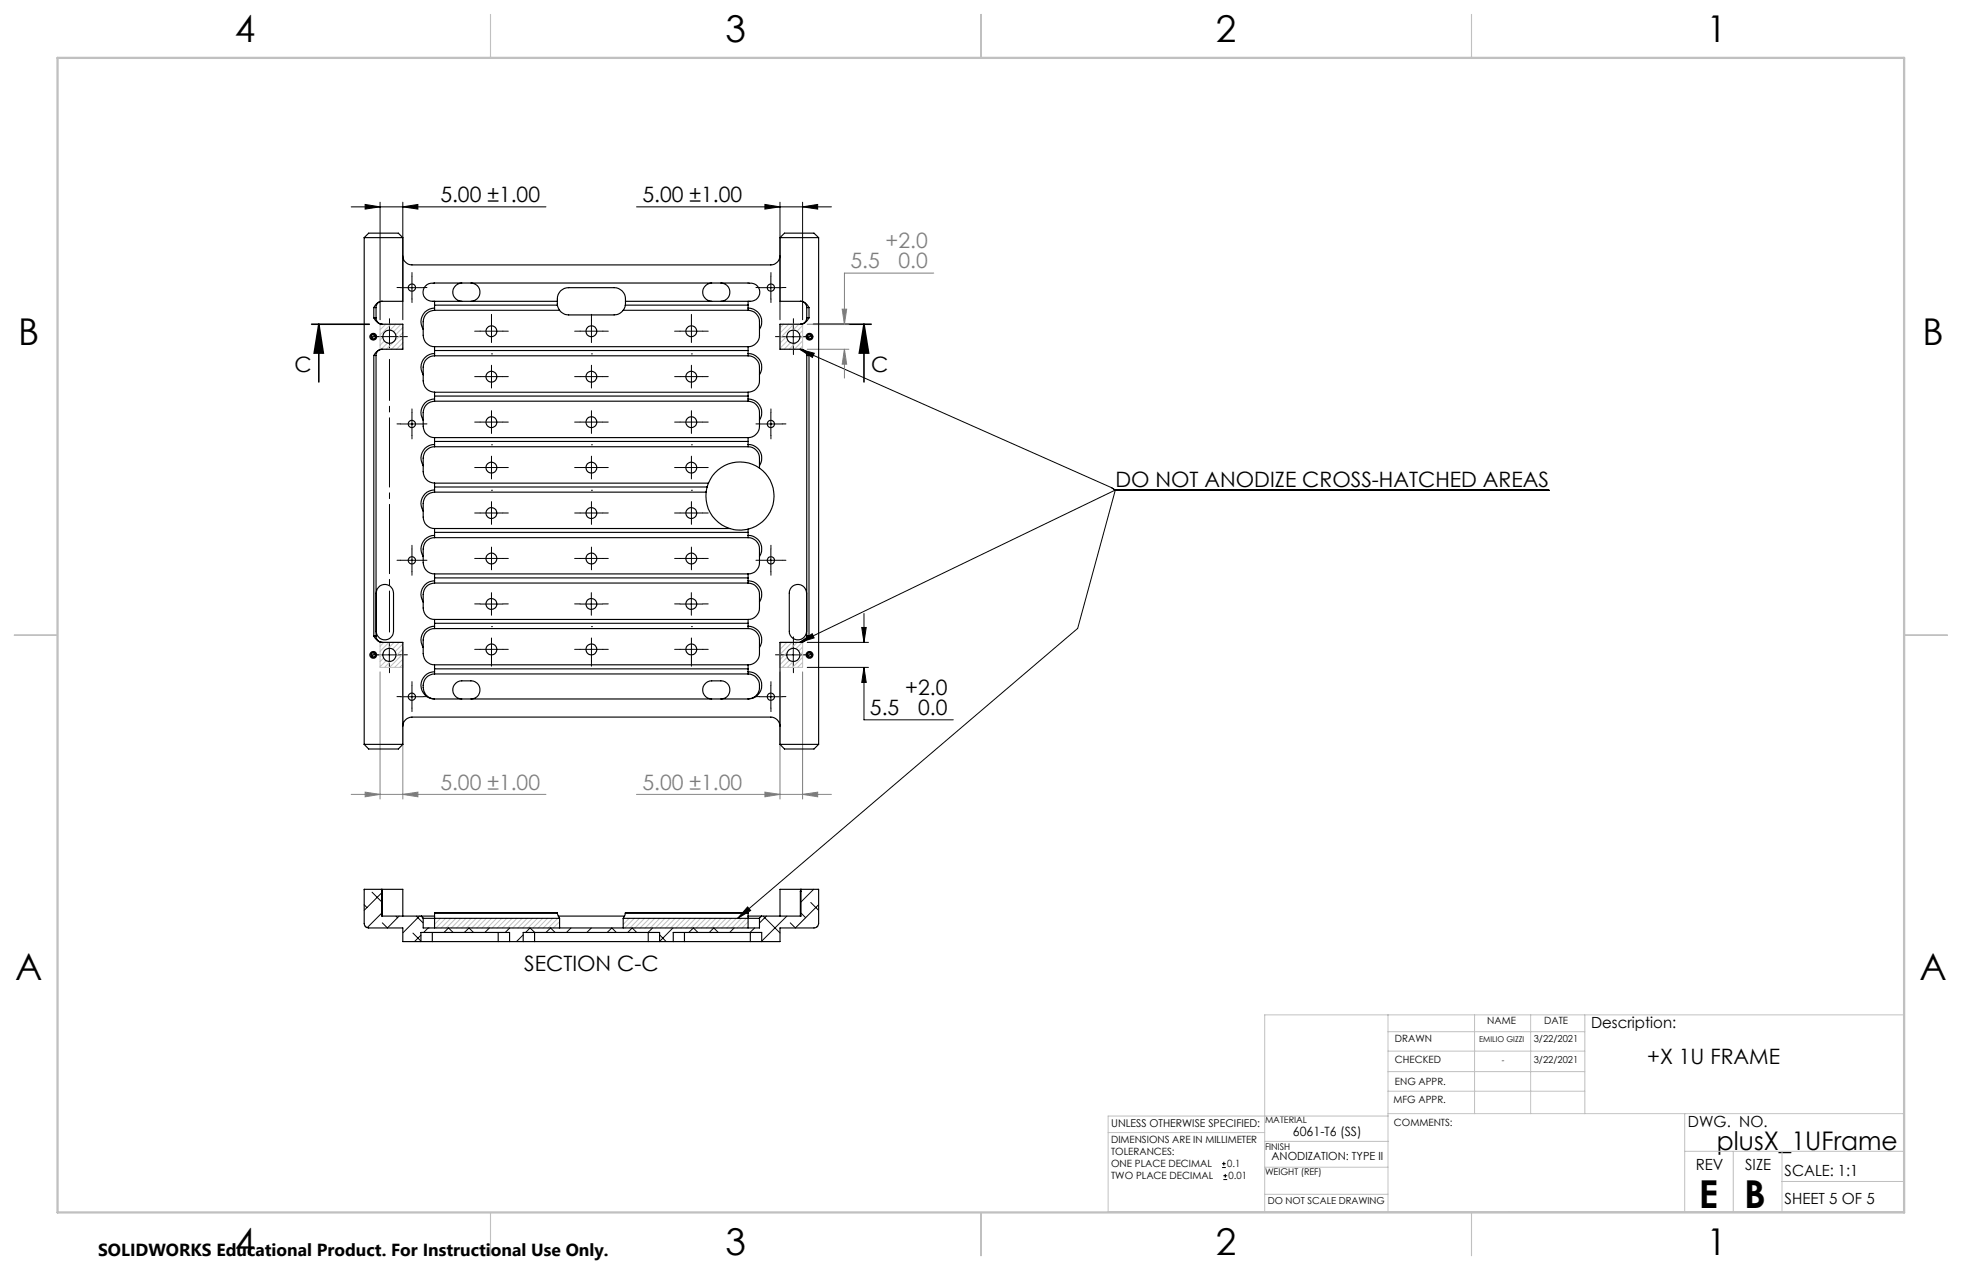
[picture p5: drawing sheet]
<svg xmlns="http://www.w3.org/2000/svg" width="432mm" height="279mm" viewBox="0 0 432 279" stroke-linecap="round" stroke-linejoin="round" font-family="sans-serif">
<g fill="none" stroke="#000" stroke-width=".22">
<path d="M77.3 45.5h42.9M80.4 45l3.2 .5-3.2 .5zM83.6 44.5v25.8M88.7 45.5l3.3-.5v1zM88.7 44.5v25.8M140.1 45.5h42.9M168.3 45l3.4 .5-3.4 .5zM171.7 44.5v25.8M176.6 45.5l3.4-.5v1zM176.6 44.5v25.8M82.2 73.6l-.5 .2v.3M82.7 74.1l-.2 .3-.3 .2"/>
<path d="M88.2 63.3h4.9M90.7 60.8v5M167.1 63.3h5.1M169.7 60.8v5M172.1 74.1h5M174.6 71.6v5M176 76.8l68.6 30.5M176 76.8l3.2 .9-.4 .9zM178.2 73.6l-.5 .2v.3M178.6 74.1l-.1 .3-.3 .2M88.2 93.3h4.9M90.7 90.8v5"/>
<path d="M167.1 93.3h5.1M169.7 90.8v5M244.6 107.3l.9 .5h95.4M244.6 107.3l.9 .5M245.5 107.8l-69.5 33.5M245.5 107.8l-8.3 30.5-74.9 63.7M88.2 123.3h4.9M90.7 120.8v5M105.7 132.9h5M108.2 130.4v5M127.6 132.9h5M130.1 130.4v5"/>
<path d="M149.6 132.9h5.1M152.2 130.4v5M167.1 123.3h5.1M169.7 120.8v5M189.7 138h.9l-.5 3.3zM190.1 135v6.3M82.2 143.6l-.5 .2v.3M82.7 144.1l-.2 .3-.3 .2M83.2 144.1h5M85.7 141.6v5M88.2 153.3h4.9M90.7 150.8v5"/>
<path d="M167.1 153.3h5.1M169.7 150.8v5M172.1 144.1h5M174.6 141.6v5M176 141.3l2.8-1.9 .4 .9zM177.7 141.3h13.4M177.7 146.8h13.4M178.2 143.6l-.3 .1-.2 .4M178.6 144.1l-.1 .3-.3 .2M190.1 146.8l.5 3.3h-.9zM190.1 146.8v11.6h19.7M164.5 199.5l.7 .8-2.9 1.7z"/>
<path d="M269 256.9h.8M269 256h.8M269.2 259.5h.9M269.2 258.7h.9M269.3 255.6v.8M269.7 258.3v.8"/>
</g>
<path d="M68.6 71.3h12.7M70.2 71.3l1 6.4h-2.1zM70.2 71.3v12.7M179 71.3h12.7M190.1 71.3l1.1 6.4h-2.1zM190.1 71.3v12.7" fill="none" stroke="#000" stroke-width=".35"/>
<g fill="none" stroke="#808080" stroke-width=".22">
<path d="M177.7 71.3h9.1M177.7 76.8h9.1M185.3 68h1l-.5 3.3zM185.8 76.8l.5 3.3h-1zM185.8 76.8v6.4M205.5 60.1h-19.7v11.2M83.6 147.8v28M88.7 142.3v33.5M171.7 147.8v28M176.6 147.8v28M77.3 174.8h42.9M80.4 174.3l3.2 .5-3.2 .5z"/>
<path d="M88.7 174.8l3.3-.5v1zM140.1 174.8h42.9M168.3 174.3l3.4 .5-3.4 .5zM176.6 174.8l3.4-.5v1z"/>
</g>
<g fill="none" stroke="#000" stroke-width=".22" stroke-dasharray="15.2 1.3 1.3 1.3">
<path d="M83.2 74.1h-1.4M85.7 74.1v-2.5M85.7 74.1h-2.5M85.7 74.1v2.5M85.7 74.1h2.5M85.7 71.6v-1.5M88.2 63.3h-.8M88.2 74.1h1.5M90.7 60.8v-.8M90.7 65.8v.8M93.2 63.3h.8M105.7 72.9h-1.2"/>
<path d="M108.2 72.9v-2.5M108.2 72.9h-2.5M108.2 72.9v2.5M108.2 72.9h2.5M108.2 70.4v-1.2M108.2 77.9h.1M110.7 72.9h1.2M127.7 72.9h-1.2M130.2 72.9v-2.5M130.2 72.9h-2.5M130.2 72.9v2.5M130.2 72.9h2.5"/>
<path d="M130.2 70.4v-1.2M130.2 77.9h.1M132.7 72.9h1.2M149.7 72.9h-1.2M152.2 72.9v-2.5M152.2 72.9h-2.5M152.2 72.9v2.5M152.2 72.9h2.5M152.2 70.4v-1.2M152.2 77.9h.1M154.7 72.9h1.2M167.2 63.3h-.8"/>
<path d="M169.7 60.8v-.8M169.7 65.8v.8M172.1 74.1h-1.4M172.2 63.3h.8M174.6 71.6v-1.5M174.6 76.6v1.4M177.1 74.1h1.5M88.2 93.3h-.8M90.7 90.8v-.8M90.7 95.8v.8M93.2 93.3h.8M105.7 92.9h-1.2"/>
<path d="M105.7 82.9h-1.2M108.2 92.9v-2.5M108.2 92.9h-2.5M108.2 92.9v2.5M108.2 92.9h2.5M108.2 82.9v-2.5M108.2 82.9h-2.5M108.2 82.9v2.5M108.2 82.9h2.5M108.2 97.9h.1M110.7 92.9h1.2M110.7 82.9h1.2"/>
<path d="M127.7 92.9h-1.2M127.7 82.9h-1.2M130.2 92.9v-2.5M130.2 92.9h-2.5M130.2 92.9v2.5M130.2 92.9h2.5M130.2 82.9v-2.5M130.2 82.9h-2.5M130.2 82.9v2.5M130.2 82.9h2.5M130.2 97.9h.1M132.7 92.9h1.2"/>
<path d="M132.7 82.9h1.2M149.7 92.9h-1.2M149.7 82.9h-1.2M152.2 92.9v-2.5M152.2 92.9h-2.5M152.2 92.9v2.5M152.2 92.9h2.5M152.2 82.9v-2.5M152.2 82.9h-2.5M152.2 82.9v2.5M152.2 82.9h2.5M152.2 97.9h.1"/>
<path d="M154.7 92.9h1.2M154.7 82.9h1.2M167.2 93.3h-.8M169.7 90.8v-.8M169.7 95.8v.8M172.2 93.3h.8M105.7 112.9h-1.2M105.7 102.9h-1.2M108.2 112.9v-2.5M108.2 112.9h-2.5M108.2 112.9v2.5M108.2 112.9h2.5"/>
<path d="M108.2 102.9v-2.5M108.2 102.9h-2.5M108.2 102.9v2.5M108.2 102.9h2.5M108.2 107.9h.1M110.7 112.9h1.2M110.7 102.9h1.2M127.7 112.9h-1.2M127.7 102.9h-1.2M130.2 112.9v-2.5M130.2 112.9h-2.5M130.2 112.9v2.5"/>
<path d="M130.2 112.9h2.5M130.2 102.9v-2.5M130.2 102.9h-2.5M130.2 102.9v2.5M130.2 102.9h2.5M130.2 107.9h.1M132.7 112.9h1.2M132.7 102.9h1.2M149.7 112.9h-1.2M149.7 102.9h-1.2M152.2 112.9v-2.5M152.2 112.9h-2.5"/>
<path d="M152.2 112.9v2.5M152.2 112.9h2.5M152.2 102.9v-2.5M152.2 102.9h-2.5M152.2 102.9v2.5M152.2 102.9h2.5M152.2 107.9h.1M154.7 112.9h1.2M154.7 102.9h1.2M88.2 123.3h-.8M90.7 120.8v-.8M90.7 125.8v.8"/>
<path d="M93.2 123.3h.8M105.7 132.9h-1.2M105.7 122.9h-1.2M108.2 122.9v-2.5M108.2 122.9h-2.5M108.2 122.9v2.5M108.2 122.9h2.5M108.2 137.9h.1M110.7 132.9h1.2M110.7 122.9h1.2M127.7 132.9h-1.2M127.7 122.9h-1.2"/>
<path d="M130.2 122.9v-2.5M130.2 122.9h-2.5M130.2 122.9v2.5M130.2 122.9h2.5M130.2 137.9h.1M132.7 132.9h1.2M132.7 122.9h1.2M149.7 132.9h-1.2M149.7 122.9h-1.2M152.2 122.9v-2.5M152.2 122.9h-2.5M152.2 122.9v2.5"/>
<path d="M152.2 122.9h2.5M152.2 137.9h.1M154.7 132.9h1.2M154.7 122.9h1.2M167.2 123.3h-.8M169.7 120.8v-.8M169.7 125.8v.8M172.2 123.3h.8M83.2 144.1h-1.4M85.7 146.6v1.4M88.2 153.3h-.8M88.2 144.1h1.5"/>
<path d="M90.7 150.8v-.8M90.7 155.8v.8M93.2 153.3h.8M105.7 142.9h-1.2M108.2 142.9v-2.5M108.2 142.9h-2.5M108.2 142.9v2.5M108.2 142.9h2.5M108.2 145.4v1.2M110.7 142.9h1.2M127.7 142.9h-1.2M130.2 142.9v-2.5"/>
<path d="M130.2 142.9h-2.5M130.2 142.9v2.5M130.2 142.9h2.5M130.2 145.4v1.2M132.7 142.9h1.2M149.7 142.9h-1.2M152.2 142.9v-2.5M152.2 142.9h-2.5M152.2 142.9v2.5M152.2 142.9h2.5M152.2 145.4v1.2M154.7 142.9h1.2"/>
<path d="M167.2 153.3h-.8M169.7 150.8v-.8M169.7 155.8v.8M172.1 144.1h-1.4M172.2 153.3h.8M174.6 141.6v-1.5M174.6 146.6v1.4M177.1 144.1h1.5"/>
</g>
<path d="M85.7 139.1v-60" fill="none" stroke="#000" stroke-width=".22" stroke-dasharray="15.2 1.3 1.3 1.3" stroke-dashoffset="6.2"/>
<path d="M418.9 223.3v43.3" fill="none" stroke="#c0c0c0" stroke-width=".22" stroke-dasharray="15.2 1.3 1.3 1.3" stroke-dashoffset="5"/>
<g fill="none" stroke="#c0c0c0" stroke-width=".22">
<path d="M83.6 71.3h5.1v5.5h-5.1zM83.8 71.3l-.2 .2M84.2 74.2l-.6 .6M84.6 75l-1 1M84.9 71.3l-1.3 1.3M85.3 75.5l-1.4 1.3M86 71.3l-2.4 2.4M87.1 71.3l-1.3 1.3M88.3 71.3l-1.7 1.7M88.7 72.1l-1.6 1.5M88.7 73.2l-3.7 3.6M88.7 74.3l-2.6 2.5"/>
<path d="M88.7 75.4l-1.4 1.4M88.7 76.6l-.3 .2M171.7 71.3h4.9v5.5h-4.9zM172.5 71.3l-.8 .8M173.1 74l-1.4 1.5M173.4 74.9l-1.7 1.7M173.6 71.3l-1.9 2M174 75.4l-1.4 1.4M174.7 71.3l-3 3.1M175.1 75.5l-1.4 1.3M175.8 71.3l-1.3 1.3M176.6 71.6l-1.2 1.3"/>
<path d="M176.6 72.7l-.7 .8M176.6 73.9l-.6 .6M176.6 75l-1.8 1.8M176.6 76.1l-.7 .7M83.6 141.3h5.1v5.5h-5.1zM84.3 143.8l-.7 .6M84.4 144.8l-.8 .8M84.5 141.3l-.9 .9M85 145.3l-1.4 1.4M85.6 141.3l-2 2M85.9 145.5l-1.3 1.3M86.7 141.3l-1.3 1.4"/>
<path d="M87.9 141.3l-1.5 1.5M88.7 141.7l-1.7 1.7M88.7 142.8l-1.6 1.5M88.7 143.9l-3 2.9M88.7 145l-1.8 1.8M88.7 146.2l-.7 .6M171.7 141.3h4.9v5.5h-4.9zM172 141.3l-.3 .4M173.2 141.3l-1.5 1.6M173.2 144.6l-1.5 1.6M173.3 143.5l-1.6 1.6M173.7 145.2l-1.5 1.6"/>
<path d="M174.3 141.3l-2.6 2.7M174.6 145.5l-1.3 1.3M175.4 141.3l-1.4 1.5M176.6 141.3l-1.4 1.4M176.6 142.3l-.8 .9M176.6 143.5l-.6 .6M176.6 144.6l-2.2 2.2M176.6 145.7l-1.1 1.1M95.8 202l-.2 .2M96.9 202l-1.3 1.3M98.1 202l-2.1 2.2M99.2 202l-2.1 2.2"/>
<path d="M100.3 202l-2.1 2.2M101.4 202l-2.1 2.2M102.6 202l-2.1 2.2M103.7 202l-2.1 2.2M104.8 202l-2.1 2.2M105.9 202l-2.1 2.2M107 202l-2 2.2M108.2 202l-2.1 2.2M109.3 202l-2.1 2.2M110.4 202l-2.1 2.2M111.5 202l-2.1 2.2M112.7 202l-2.1 2.2"/>
<path d="M113.8 202l-2.1 2.2M114.9 202l-2.1 2.2M116 202l-2.1 2.2M117.2 202l-2.2 2.2M118.3 202l-2.1 2.2M119.4 202l-2.1 2.2M120.5 202l-2.1 2.2M121.6 202l-2 2.2M122.8 202l-2.1 2.2M123.2 202.8l-1.4 1.4M123.2 203.9l-.3 .3M137.4 202l-.2 .2"/>
<path d="M138.5 202l-1.3 1.4M139.6 202l-2.1 2.2M140.7 202l-2.1 2.2M141.9 202l-2.2 2.2M143 202l-2.1 2.2M144.1 202l-2.1 2.2M145.2 202l-2.1 2.2M146.3 202l-2 2.2M147.5 202l-2.2 2.2M148.6 202l-2.1 2.2M149.7 202l-2.1 2.2M150.8 202l-2.1 2.2"/>
<path d="M151.9 202l-2 2.2M153.1 202l-2.1 2.2M154.2 202l-2.1 2.2M155.3 202l-2.1 2.2M156.5 202l-2.2 2.2M157.6 202l-2.1 2.2M158.7 202l-2.1 2.2M159.8 202l-2.1 2.2M160.9 202l-2.1 2.2M162.1 202l-2.2 2.2M163.2 202l-2.1 2.2M164.3 202l-2.1 2.2"/>
<path d="M164.6 202.8l-1.3 1.4M164.6 203.9l-.2 .3M305.5 223.3v43.3M305.5 235.8h43.3M305.5 231.2h43.3M305.5 227h43.3M324.5 223.3v21.7M336.9 223.3v21.7M348.8 223.3v21.7M243.9 249.2h34.4M278.3 256.8h27.2M278.3 251.1h27.3"/>
<path d="M305.5 245h113.4M305.5 240.1h43.3M305.5 245.5h-61.6v21.1h175M370.8 245v21.6M370.8 253.3h48.1M381.5 253.3v13.3M392.2 259.9h26.7M392.2 253.3v13.3M278.3 262.7h27.2M418.9 265.1v-41.8h-140.6v43.3"/>
</g>
<path d="M108 3.2v9.5M215.9 3.2v9.5M323.8 3.2v9.5M3.1 139.7h9.6M419.1 139.7h9.5M108 266.7v9.6M215.9 266.7v9.6M323.8 266.7v9.6" fill="none" stroke="#c0c0c0" stroke-width=".25"/>
<path d="M12.7 12.7h406.4v254h-406.4z" fill="none" stroke="#c0c0c0" stroke-width=".5"/>
<g fill="#000">
<path d="M190.1 71.3l1.1 6.4h-2.1zM70.2 71.3l1 6.4h-2.1z"/>
<path d="M81.7 144.1l.2 .4 .3 .1v-.5zM82.2 143.6v.5h.5l-.2-.4zM81.7 74.1l.1 .3 .4 .2v-.5zM82.2 73.6v.5h.5l-.3-.4zM177.7 144.1v.3l.5 .2v-.5zM178.2 143.6v.5h.4v-.3zM177.7 74.1v.3l.5 .2v-.5zM178.2 73.6v.5h.4v-.3zM176 141.3l2.8-1.9 .4 .9zM164.5 199.5l.7 .8-2.9 1.7zM176 76.8l3.2 .9-.4 .9z"/>
<path d="M189.7 138h.9l-.5 3.3zM190.1 146.8l.5 3.3h-.9zM80.4 45l3.2 .5-3.2 .5zM88.7 45.5l3.3-.5v1zM168.3 45l3.4 .5-3.4 .5zM176.6 45.5l3.4-.5v1z"/>
</g>
<path d="M185.3 68h1l-.5 3.3zM185.8 76.8l.5 3.3h-1zM88.7 174.8l3.3-.5v1zM80.4 174.3l3.2 .5-3.2 .5zM168.3 174.3l3.4 .5-3.4 .5zM176.6 174.8l3.4-.5v1z" fill="#808080"/>
<g fill="none" stroke="#000" stroke-width=".25">
<path d="M80.2 52.3l.9-1h6.6l1 1M80.2 52.3h8.5M80.2 52.3v111.5M88.7 52.3v14h-4.6a2.02 2.02 0 0 0-1.8 1.4M88.7 56.3a2.05 2.05 0 0 0 2 2h79a2.05 2.05 0 0 0 2-2M171.7 52.3v14h4.5a2.02 2.02 0 0 1 1.8 1.4M171.7 52.3l.9-1h6.5l1.1 1M171.7 52.3h8.5M180.2 52.3v111.5M82.3 69.9a2.46 2.46 0 0 0 1.8 1.4h4.6v5.5h-4.6a2.19 2.19 0 0 0-1.8 1.4M82.3 67.7h.5M82.3 78.2h.5"/>
<path d="M82.3 69.9h.5M82.3 67.7v2.2M82.3 78.2v61.7M82.8 69.9a1.39 1.39 0 0 0 1.3 1.4M82.8 67.7v2.2M82.8 78.2v61.7M84.1 66.3a1.33 1.33 0 0 0-1.3 1.4M84.1 76.8a1.33 1.33 0 0 0-1.3 1.4M93.1 72.4a3.2 3.2 0 0 0 1.6 3.7l.9 .2M95.6 66.3v.8M95.6 76.3v.8M95.6 67.8a3 3 0 0 0-2.5 4.6"/>
<path d="M95.6 68.3a2.7 2.7 0 0 0-2.5 3.4v.7M95.6 77.8a3 3 0 0 0-2.5 4.6M95.6 78.3a2.69 2.69 0 0 0-2.5 3.4v.7M95.6 67.1h27.1M95.6 77.1h69M95.6 76.3h69M95.6 67.1v1.2M95.6 77.1v1.2M95.6 78.3h69M95.6 68.3h27.6M101.6 62.3a2.01 2.01 0 0 0-2 2 2.01 2.01 0 0 0 2 2M103.6 62.3a2.01 2.01 0 0 1 2 2 2.01 2.01 0 0 1-2 2"/>
<path d="M122.7 66.3v.8M122.7 67.1l.5 1.2M122.7 66.3h-27.3a2.05 2.05 0 0 1-2.3-2.2 2.05 2.05 0 0 1 2.5-1.8h69.1a2.05 2.05 0 0 1 2.5 1.9 2.05 2.05 0 0 1-2.3 2.1h-27.2M122.7 66.3a2.56 2.56 0 0 1 2.5-3h9.9a2.54 2.54 0 0 1 2.6 3M123.2 68.3a2.57 2.57 0 0 0 2 1h9.9a2.57 2.57 0 0 0 2.1-1M137.2 68.3h27.4M137.6 67.1l-.4 1.2M137.6 67.1h27M137.7 66.3l-.1 .8M156.6 62.3a2.01 2.01 0 0 0-2 2 2.01 2.01 0 0 0 2 2M158.6 62.3a2.01 2.01 0 0 1 2 2 2.01 2.01 0 0 1-2 2M164.6 66.3v.8"/>
<path d="M164.6 76.3v.8M164.6 67.8a3 3 0 0 1 2.5 4.6M164.6 68.3a2.59 2.59 0 0 1 2.5 3v1.1M164.6 77.8a2.98 2.98 0 0 1 2.5 4.6M164.6 78.3a2.59 2.59 0 0 1 2.5 3v1.1M164.6 67.1v1.2M164.6 77.1v1.2M167.1 72.4a3.2 3.2 0 0 1-1 3.4l-1.5 .5M176.1 76.8a1.39 1.39 0 0 1 1.5 1.4M176.1 66.3a1.39 1.39 0 0 1 1.5 1.4M177.6 67.7h.4M177.6 69.9h.4"/>
<path d="M177.6 78.2h.4M177.6 69.9a1.45 1.45 0 0 1-1.5 1.4M177.6 67.7v2.2M177.6 78.2v61.7M178 69.9a2.44 2.44 0 0 1-1.8 1.4h-4.5v5.5h4.5a2.18 2.18 0 0 1 1.8 1.4M178 67.7v2.2M178 78.2v61.7M93.1 82.4a3.1 3.1 0 0 0 1.6 3.7l.9 .2M93.1 92.4a3.2 3.2 0 0 0 1.6 3.7l.9 .2M95.6 96.3v.8M95.6 86.3v.8M95.6 87.8a3 3 0 0 0-2.5 4.6"/>
<path d="M95.6 88.3a2.7 2.7 0 0 0-2.5 3.4v.7M95.6 97.8a3 3 0 0 0-2.5 4.6M95.6 98.3a2.69 2.69 0 0 0-2.5 3.4v.7M95.6 97.1h69M95.6 96.3h69M95.6 87.1h69M95.6 86.3h69M95.6 87.1v1.2M95.6 97.1v1.2M95.6 88.3h69M95.6 98.3h69M164.6 96.3v.8"/>
<path d="M164.6 86.3v.8M164.6 97.8a2.98 2.98 0 0 1 2.5 4.6M164.6 98.3a2.59 2.59 0 0 1 2.5 3v1.1M164.6 87.8a3 3 0 0 1 2.5 4.6M164.6 88.3a2.59 2.59 0 0 1 2.5 3v1.1M164.6 87.1v1.2M164.6 97.1v1.2M167.1 92.4a3.2 3.2 0 0 1-1 3.4l-1.5 .5M167.1 82.4a3.2 3.2 0 0 1-1 3.5l-1.5 .4M93.1 102.4a3.1 3.1 0 0 0 1.6 3.7l.9 .2M93.1 112.4a3.2 3.2 0 0 0 1.6 3.7l.9 .2M95.6 116.3v.8"/>
<path d="M95.6 106.3v.8M95.6 107.8a3 3 0 0 0-2.5 4.6M95.6 108.3a2.7 2.7 0 0 0-2.5 3.4v.7M95.6 117.8a3 3 0 0 0-2.5 4.6M95.6 118.3a2.65 2.65 0 0 0-2.5 3.4v.7M95.6 117.1h69M95.6 116.3h65M95.6 107.1h60M95.6 106.3h60.3M95.6 107.1v1.2M95.6 117.1v1.2M95.6 118.3h69"/>
<path d="M95.6 108.3h59.8M155.4 108.3a7.5 7.5 0 0 0 5.2 8M155.6 107.1l-.2 1.2M155.9 106.3l-.3 .8M160.6 116.3a7.2 7.2 0 0 0 4 .1M164.6 116.4v.7M164.6 117.8a2.98 2.98 0 0 1 2.5 4.6M164.6 118.3a2.54 2.54 0 0 1 2.5 3v1.1M164.6 117.1v1.2M167.1 103a7.5 7.5 0 0 1 3.1 7.5 7.5 7.5 0 0 1-5.6 5.9M167.1 103a7.5 7.5 0 0 0-11.2 3.3M167.1 102.4v.6"/>
<path d="M82.3 139.9l.1 .3a2.04 2.04 0 0 0 1.7 1.1h4.6v22.5M82.3 139.9h.5M82.8 139.9a1.39 1.39 0 0 0 1.3 1.4M83.3 129.2a1.89 1.89 0 0 1 2.1-.5 1.89 1.89 0 0 1 1.2 1.8v8.4a1.91 1.91 0 0 1-1.9 1.9 1.91 1.91 0 0 1-1.9-1.9v-8.4l.2-.9zM93.1 122.4a3.1 3.1 0 0 0 1.6 3.7l.9 .2M93.1 132.4a3.2 3.2 0 0 0 1.6 3.7l.9 .2M95.6 136.3v.8M95.6 126.3v.8M95.6 137.8a3 3 0 0 0-2.5 4.7M95.6 138.3a2.65 2.65 0 0 0-2.5 3.4v.8M95.6 127.8a3 3 0 0 0-2.5 4.6M95.6 128.3a2.69 2.69 0 0 0-2.5 3.4v.7"/>
<path d="M95.6 137.1h69M95.6 136.3h69M95.6 127.1h69M95.6 126.3h69M95.6 138.3h69M95.6 127.1v1.2M95.6 137.1v1.2M95.6 128.3h69M164.6 136.3v.8M164.6 126.3v.8M164.6 137.8a3 3 0 0 1 2.5 4.7M164.6 138.3a2.54 2.54 0 0 1 2.5 3v1.2"/>
<path d="M164.6 127.8a3 3 0 0 1 2.5 4.6M164.6 128.3a2.59 2.59 0 0 1 2.5 3v1.1M164.6 127.1v1.2M164.6 137.1v1.2M167.1 132.4a3.2 3.2 0 0 1-1 3.5l-1.5 .4M167.1 122.4a3.2 3.2 0 0 1-1 3.5l-1.5 .4M174.2 129.2a1.91 1.91 0 0 1 2.1-.5 1.91 1.91 0 0 1 1.2 1.8v8.4a1.91 1.91 0 0 1-1.9 1.9 1.91 1.91 0 0 1-1.9-1.9v-8.4v-.5zM177.6 139.9h.4M177.6 139.9a1.45 1.45 0 0 1-1.5 1.4M178 139.9l-.1 .3a2.03 2.03 0 0 1-1.7 1.1h-4.5v22.5M88.7 159.8a2.05 2.05 0 0 1 2-2h79a2.05 2.05 0 0 1 2 2M93.1 142.5a3.1 3.1 0 0 0 1.6 3.6l.9 .2"/>
<path d="M95.6 146.3v.8M95.6 147.8a3 3 0 0 0-3 3 3 3 0 0 0 3 3M95.6 148.3a2.76 2.76 0 0 0-2.5 2.7 2.76 2.76 0 0 0 2.5 2.8M95.6 147.1h69M95.6 146.3h69M95.6 147.1v1.2M95.6 148.3h69M95.6 153.8h69M101.6 153.8a1.99 1.99 0 0 1-2-2 1.99 1.99 0 0 1 2-2h2a1.99 1.99 0 0 1 2 2 1.99 1.99 0 0 1-2 2M156.6 153.8a1.99 1.99 0 0 1-2-2 1.99 1.99 0 0 1 2-2h2a1.99 1.99 0 0 1 2 2 1.99 1.99 0 0 1-2 2M164.6 146.3v.8M164.6 147.8a3 3 0 0 1 3 3 3 3 0 0 1-3 3"/>
<path d="M164.6 148.3a2.76 2.76 0 0 1 2.6 2.7 2.76 2.76 0 0 1-2.6 2.8M164.6 147.1v1.2M167.1 142.5a3.5 3.5 0 0 1-.7 3.1 2.47 2.47 0 0 1-1.8 .7M80.2 163.8l.9 1h6.6l1-1M80.2 163.8h8.5M171.7 163.8l.9 1h6.5l1.1-1M171.7 163.8h8.5M84 195.7v.4M84 196.1v5.4h8.7M84 196.1h.1M84.1 195.7v.4M84.1 196.1v5.4"/>
<path d="M176.1 196.1v5.4M176.1 196.1h.2M176.2 195.7l-.1 .4M176.3 196.1v5.4h-8.7M176.4 195.7l-.1 .4M88.7 201.5v-5.8h-8.5v7.5a.96 .96 0 0 0 .9 1h7.6v3h3.9M92.6 207.2h2.5M92.6 207.2v-2.1h19.5v2.1M92.7 201.5h2.9M92.7 201.5l.4 .5v2.2h74v-2.2l.5-.5M93.1 202h30.1M95.1 207.2h14.5"/>
<path d="M95.1 205.1v2.1M95.6 200.9v-.1h27.1v.1M95.6 200.9v3.3M95.6 200.9h27.1M109.6 207.2h2.5M109.6 205.1v2.1M112.1 207.2h3M115.1 207.2h2.6M115.1 207.2v-2.1h30.1v2.1M117.7 207.2h25M117.7 205.1v2.1M122.7 200.9l.5 1.1"/>
<path d="M122.9 201.5h14.5M123.2 202v2.2M137.2 202h29.9M137.2 202v2.2M137.6 200.9l.1-.1h26.9v.1M137.6 200.9l-.4 1.1M137.6 200.9h27M142.7 207.2h2.5M142.7 205.1v2.1M145.2 207.2h3M148.2 207.2h2.4M148.2 207.2v-2.1h19.4v2.1"/>
<path d="M150.6 207.2h14.5M150.6 205.1v2.1M164.6 201.5h3M164.6 200.9v3.3M165.1 207.2h2.5M165.1 205.1v2.1M171.7 201.5v-5.8h8.5v7.5a1.02 1.02 0 0 1-1.1 1h-7.4v3h-4.1"/>
<circle cx="82.2" cy="74.1" r=".75"/>
<circle cx="82.2" cy="74.1" r=".5"/>
<circle cx="85.7" cy="74.1" r="1.45"/>
<circle cx="90.6" cy="63.3" r=".8"/>
<circle cx="108.2" cy="72.9" r="1.2"/>
<circle cx="130.1" cy="72.9" r="1.2"/>
<circle cx="152.2" cy="72.9" r="1.2"/>
<circle cx="169.7" cy="63.3" r=".81"/>
<circle cx="174.6" cy="74.1" r="1.45"/>
<circle cx="178.1" cy="74.1" r=".75"/>
<circle cx="178.2" cy="74.1" r=".5"/>
<circle cx="90.6" cy="93.3" r=".8"/>
<circle cx="108.2" cy="82.9" r="1.2"/>
<circle cx="108.2" cy="92.9" r="1.2"/>
<circle cx="130.1" cy="82.9" r="1.2"/>
<circle cx="130.1" cy="92.9" r="1.2"/>
<circle cx="152.2" cy="92.9" r="1.2"/>
<circle cx="152.2" cy="82.9" r="1.2"/>
<circle cx="169.7" cy="93.3" r=".81"/>
<circle cx="108.2" cy="112.9" r="1.2"/>
<circle cx="108.2" cy="102.9" r="1.2"/>
<circle cx="130.1" cy="112.9" r="1.2"/>
<circle cx="130.1" cy="102.9" r="1.2"/>
<circle cx="152.2" cy="112.9" r="1.2"/>
<circle cx="152.2" cy="102.9" r="1.2"/>
<circle cx="90.6" cy="123.3" r=".8"/>
<circle cx="108.2" cy="132.9" r="1.2"/>
<circle cx="108.2" cy="122.9" r="1.2"/>
<circle cx="130.1" cy="132.9" r="1.2"/>
<circle cx="130.1" cy="122.9" r="1.2"/>
<circle cx="152.2" cy="132.9" r="1.2"/>
<circle cx="152.2" cy="122.9" r="1.2"/>
<circle cx="169.7" cy="123.3" r=".81"/>
<circle cx="82.2" cy="144.1" r=".75"/>
<circle cx="82.2" cy="144.1" r=".5"/>
<circle cx="85.7" cy="144.1" r="1.46"/>
<circle cx="90.6" cy="153.3" r=".8"/>
<circle cx="108.2" cy="142.9" r="1.2"/>
<circle cx="130.1" cy="142.9" r="1.2"/>
<circle cx="152.2" cy="142.9" r="1.2"/>
<circle cx="169.7" cy="153.3" r=".81"/>
<circle cx="174.6" cy="144.1" r="1.46"/>
<circle cx="178.1" cy="144.1" r=".75"/>
<circle cx="178.2" cy="144.1" r=".5"/>
</g>
<g fill="none" stroke="#000" stroke-width=".22">
<path d="M80.2 199l.6 .7M80.3 195.7l-.1 .1M81.9 196.3l2.1 2.1M84 196.4l-3.8 3.9M178.4 198.5l1.8 1.8M179.1 195.7l-2.8 2.7M180 195.7l.2 .1M180.2 199l-5.2 5.2-1.1-1.2M80.3 203.7l.3 .3M84 200.9l-3.2 3.2M87.1 201.5l.4 .4M87.8 201.5l-2.5 2.7-1.2-1.2"/>
<path d="M90.9 205.3l1.7 1.7M91.6 201.5l1.5 1.6M92.3 201.5l-3.6 3.7M92.6 205.7l-1.4 1.5M94.2 204.2h.1M94.2 204.2l-1 .9M97.7 205.1l1-.9 1 .9M102.2 205.1l1-.9 1 .9M107.7 204.2l-1 .9M112.2 204.2l-1 .9M115.1 205.7l-1.4 1.5M115.7 205.1l1-.9 1 .9"/>
<path d="M120.2 205.1l1-.9 1 .9M125.7 204.2l-1 .9M130.1 204.2l-.9 .9M133.6 205.1l1.1-.9 .9 .9M138.1 205.1l1-.9 1 .9M143.6 204.2l-1 .9M145.2 205.7l1.4 1.5M148.1 204.2l-2.9 2.9M151.6 205.1l1-.9 1 .9M156.1 205.1l1-.9 1 .9M161.6 204.2l-1 .9M166.1 204.2l-1 .9"/>
<path d="M168 201.5l3.7 3.7M168.7 201.5l-1.6 1.6M173.2 201.5l-5.6 5.5M176.3 200.9l1 1M180 203.7l-.3 .3"/>
</g>
<g font-size="8.5">
<text x="373.9" y="265.7">E</text>
<text x="383.8" y="265.7">B</text>
</g>
<g font-size="8.1">
<text x="51.7" y="9.3">4</text>
<text x="159.7" y="9.3">3</text>
<text x="267.6" y="9.3">2</text>
<text x="375.6" y="9.3">1</text>
<text x="4" y="76">B</text>
<text x="423.1" y="76">B</text>
<text x="3.3" y="215.7">A</text>
<text x="422.4" y="215.7">A</text>
<text x="51.7" y="276">4</text>
<text x="159.7" y="276">3</text>
<text x="267.6" y="276">2</text>
<text x="375.6" y="276">1</text>
</g>
<text font-size="5.6" x="377.9" y="253">plusX_1UFrame</text>
<g font-size="4.7">
<text x="96.9" y="44.5">5.00 ±1.00</text>
<text x="141.4" y="44.5">5.00 ±1.00</text>
<text x="64.8" y="81.9">C</text>
<text x="191.7" y="81.9">C</text>
<text x="245.5" y="107.2">DO NOT ANODIZE CROSS-HATCHED AREAS</text>
<text x="199.2" y="152.8">+2.0</text>
<text x="191.5" y="157.3">5.5</text>
<text x="202.1" y="157.3">0.0</text>
<text x="115.4" y="213.6">SECTION C-C</text>
<text x="362.5" y="234.1">+X 1U FRAME</text>
</g>
<g font-size="4.7" fill="#808080">
<text x="187.2" y="59">5.5</text>
<text x="194.9" y="54.5">+2.0</text>
<text x="197.7" y="59.1">0.0</text>
<text x="96.9" y="173.8">5.00 ±1.00</text>
<text x="141.4" y="173.8">5.00 ±1.00</text>
</g>
<text font-size="3.8" x="21.6" y="276.3">SOLIDWORKS Educational Product. For Instructional Use Only.</text>
<g font-size="3.4">
<text x="350.2" y="226.2">Description:</text>
<text x="371.5" y="247.9">DWG. NO.</text>
<text x="373.2" y="257.5">REV</text>
<text x="384.1" y="257.5">SIZE</text>
<text x="392.8" y="258.7">SCALE: 1:1</text>
<text x="392.8" y="264.9">SHEET 5 OF 5</text>
</g>
<text font-size="2.8" x="284.5" y="250">6061-T6 (SS)</text>
<text font-size="2.5" x="279.8" y="255.2">ANODIZATION: TYPE II</text>
<text font-size="2.4" x="244.5" y="247.8">UNLESS OTHERWISE SPECIFIED:</text>
<g font-size="2.2">
<text x="327.3" y="225.4">NAME</text>
<text x="339.8" y="225.4">DATE</text>
<text x="307" y="233.8">CHECKED</text>
<text x="307" y="229.3">DRAWN</text>
<text x="307" y="238.6">ENG APPR.</text>
<text x="306.7" y="242.7">MFG APPR.</text>
<text x="244.5" y="251.5">DIMENSIONS ARE IN MILLIMETER</text>
<text x="306.8" y="247.7">COMMENTS:</text>
<text x="244.5" y="254.2">TOLERANCES:</text>
<text x="244.5" y="256.8">ONE PLACE DECIMAL</text>
<text x="270.1" y="256.8">0.1</text>
<text x="244.5" y="259.5">TWO PLACE DECIMAL</text>
<text x="270.4" y="259.5">0.01</text>
</g>
<g font-size="2.1">
<text x="337.6" y="229.3">3/22/2021</text>
<text x="337.6" y="233.9">3/22/2021</text>
<text x="279" y="264.9">DO NOT SCALE DRAWING</text>
</g>
<g font-size="2">
<text x="278.4" y="247.1">MATERIAL</text>
<text x="278.4" y="253">FINISH</text>
<text x="278.4" y="258.5">WEIGHT (REF)</text>
</g>
<g font-size="1.8">
<text x="325.5" y="229.3">EMILIO GIZZI</text>
<text x="330.5" y="233.9">-</text>
</g>
</svg>
